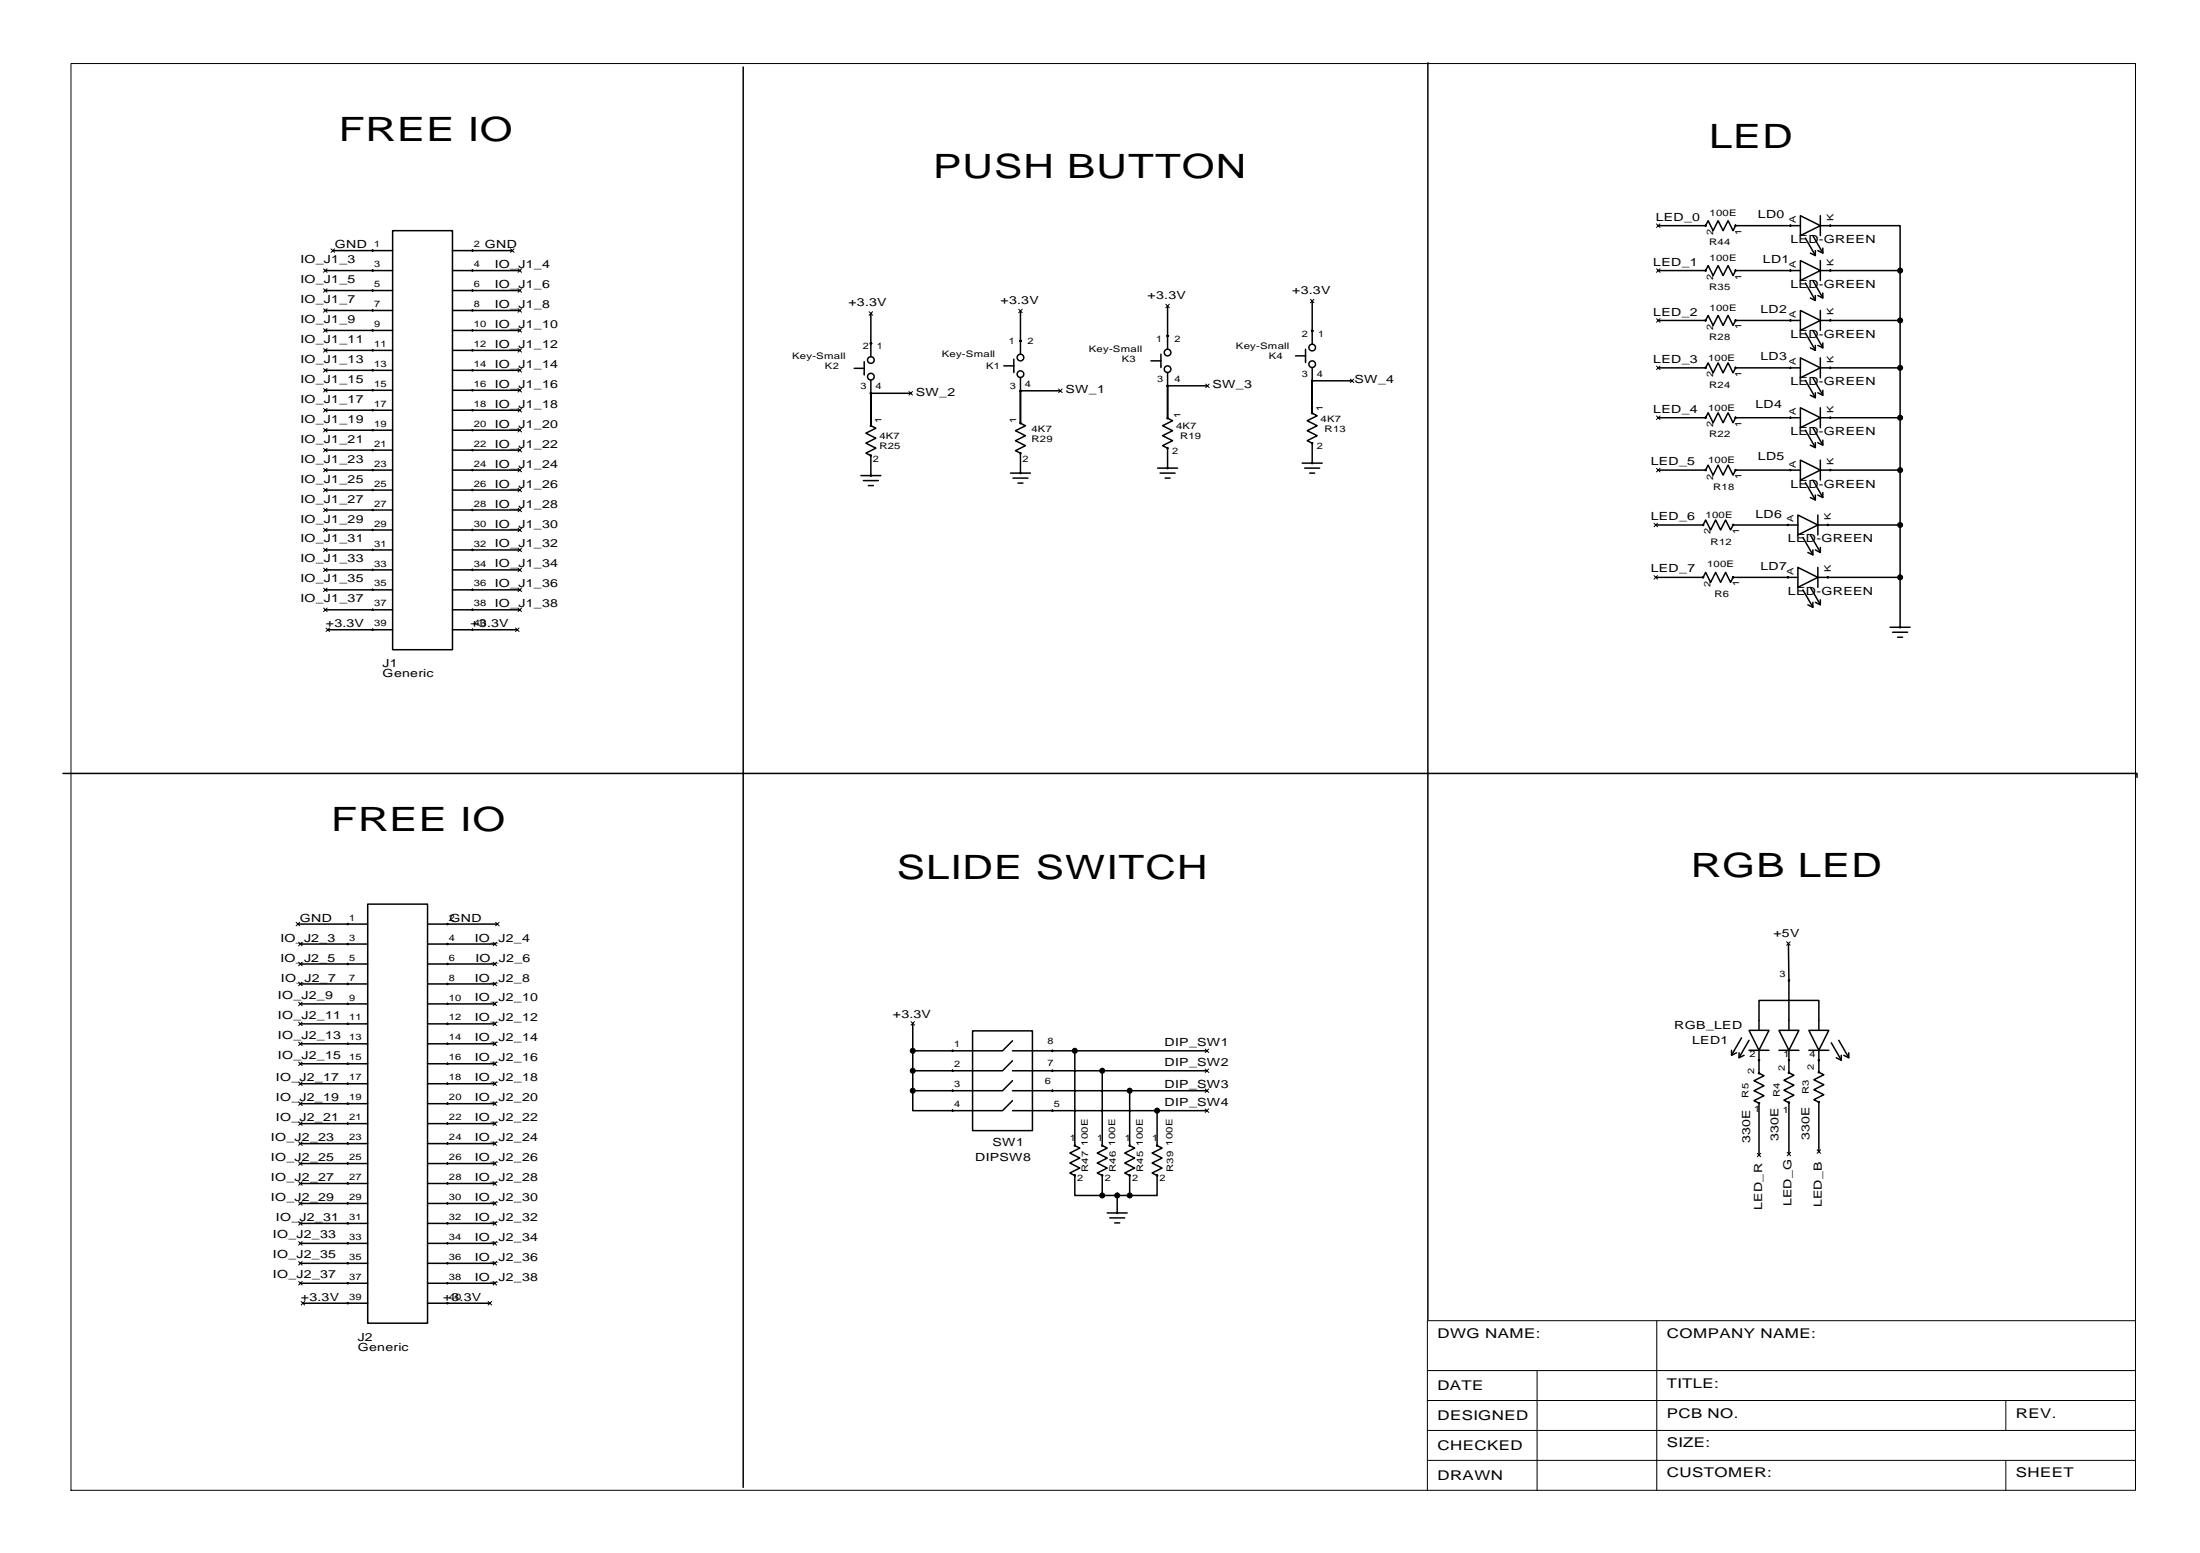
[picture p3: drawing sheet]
<svg xmlns="http://www.w3.org/2000/svg" width="560mm" height="395mm" viewBox="0 0 560 395" stroke-linecap="round" stroke-linejoin="round" font-family="sans-serif">
<g fill="none" stroke="#000" stroke-width=".38">
<path d="M189.3 17.1v361.5M363.8 16l-.2 320M100 58.7h15.2v106.7h-15.2zM422.3 57.4h12.1l.6-1.2 1.3 2.5 1.3-2.5 1.2 2.5 1.3-2.5 1.3 2.5 .6-1.3h16.5M458.5 54.9l5.1 2.5-5.1 2.6zM461.7 60l2.5 4.4M463.6 57.4h20.3v11.5M463.6 54.9v5.1M82.8 68.9h17.2M82.8 79h17.2M82.8 74h17.2M84.8 63.8h15.2"/>
<path d="M115.2 68.9h17.2M115.2 79h17.2M115.2 74h17.2M115.2 63.8h15.3M221.8 79.8v11M259.9 79.2v11M297.4 77.9v11M334.2 76.6v11M422.3 68.9h12.1l.6-1.3 1.3 2.5 1.3-2.5 1.2 2.5 1.3-2.5 1.3 2.5 .6-1.2h16.5M458.5 79l5.1 2.6-5.1 2.5zM458.5 66.3l5.1 2.6-5.1 2.5zM459.8 60.6l2.5 4.4"/>
<path d="M459.8 72.1l2.5 4.4M461.7 71.4l2.5 4.4M462.3 63.8v1.3l-1.2-.7M462.3 75.2v1.3l-1.2-.6M463.6 68.9h20.3M463.6 66.3v5.1M463.6 79v5.1M464.2 63.2v1.2l-1.2-.6M464.2 74.6v1.3l-1.2-.7M483.9 68.9v64.7M82.8 99.4h17.2M82.8 89.2h17.2"/>
<path d="M82.8 84.1h17.2M82.8 94.3h17.2M115.2 99.4h17.2M115.2 89.2h17.2M115.2 84.1h17.2M115.2 94.3h17.2M217.6 93.8h2.5M220.1 92.1v3.4M221.8 87.4h.1M221.8 96.7v11.7M255.7 93.1h2.5M258.2 91.4v3.4"/>
<path d="M259.9 86.8h.1M259.9 96.1v11.6l1.3 .7-2.6 1.2 2.6 1.3-2.6 1.3 2.6 1.3-2.6 1.2 1.3 .7v5M259.9 99.5h10.1M293.1 91.9h2.6M295.7 90.2v3.4M297.4 85.5h.1M297.4 94.8v11.7l1.2 .6-2.5 1.3 2.5 1.2-2.5 1.3 2.5 1.3-2.5 1.3 1.3 .6v5.1M297.4 98.2h10.1M329.9 90.6h2.6M332.5 88.9v3.4M334.2 84.2h.1M334.2 93.6v11.6l1.3 .6-2.6 1.3 2.6 1.3-2.6 1.2 2.6 1.3-2.6 1.3 1.3 .6v5.1"/>
<path d="M334.2 96.9h10.1M422.3 93.6h12.1l.6-1.2 1.3 2.5 1.3-2.5 1.2 2.5 1.3-2.5 1.3 2.5 .6-1.3h16.5M422.3 81.6h12.1l.6-1.3 1.3 2.5 1.3-2.5 1.2 2.5 1.3-2.5 1.3 2.5 .6-1.2h16.5M458.5 91.1l5.1 2.5-5.1 2.6zM459.8 84.8l2.5 4.4M459.8 96.8l2.5 4.4M461.7 84.1l2.5 4.4M461.7 96.2l2.5 4.4M462.3 87.9v1.3l-1.2-.6M462.3 100v1.3l-1.2-.7M463.6 93.6h20.3M463.6 81.6h20.3"/>
<path d="M463.6 91.1v5.1M464.2 87.3v1.3l-1.2-.7M464.2 99.4v1.2l-1.2-.6M82.8 114.6h17.2M82.8 119.7h17.2M82.8 109.5h17.2M82.8 104.4h17.2M115.2 114.6h17.2M115.2 119.7h17.2M115.2 109.5h17.2M115.2 104.4h17.2M221.8 108.4l1.3 .6-2.6 1.3 2.6 1.3-2.6 1.2 2.6 1.3-2.6 1.3 1.3 .6v5.1"/>
<path d="M231.9 100.1h-10.1v8.3M294.8 119.2h5.1M331.6 117.9h5.1M332.3 119.2h3.8M422.3 106.3h12.1l.6-1.2 1.3 2.5 1.3-2.5 1.2 2.5 1.3-2.5 1.3 2.5 .6-1.3h16.5M422.3 119.7h12.1l.6-1.3 1.3 2.5 1.3-2.5 1.2 2.5 1.3-2.5 1.3 2.5 .6-1.2h16.5M458.5 103.8l5.1 2.5-5.1 2.6zM458.5 117.1l5.1 2.6-5.1 2.5zM459.8 109.5l2.5 4.4M461.7 108.9l2.5 4.4M462.3 112.7v1.3l-1.2-.7M463.6 106.3h20.3"/>
<path d="M463.6 119.7h20.3M463.6 103.8v5.1M463.6 117.1v5.1M464.2 112.1v1.2l-1.2-.6M82.8 134.9h17.2M82.8 140h17.2M82.8 129.8h17.2M82.8 124.8h17.2M115.2 134.9h17.2M115.2 140h17.2M115.2 129.8h17.2M115.2 124.8h17.2"/>
<path d="M219.2 121.1h5.1M219.9 122.3h3.8M221.2 123.6h1.2M257.3 120.4h5.1M258 121.7h3.8M259.3 123h1.2M295.4 120.4h3.9M296.7 121.7h1.3M333.5 120.4h1.3M421.7 133.6h12.1l.6-1.2 1.3 2.5 1.2-2.5 1.3 2.5 1.3-2.5 1.2 2.5 .7-1.3h16.5M457.9 131.1l5.1 2.5-5.1 2.6zM459.2 136.8l2.5 4.4"/>
<path d="M459.8 122.9l2.5 4.4M461.1 136.2l2.5 4.4M461.7 140v1.3l-1.3-.7M461.7 122.2l2.5 4.4M462.3 126v1.3l-1.2-.6M463 133.6h20.9v13.4M463 131.1v5.1M463.6 139.4v1.2l-1.3-.6M464.2 125.4v1.3l-1.2-.7M82.8 155.2h17.2M82.8 145.1h17.2M82.8 150.2h17.2"/>
<path d="M115.2 155.2h17.2M115.2 145.1h17.2M115.2 150.2h17.2M421.7 147h12.1l.6-1.3 1.3 2.6 1.2-2.6 1.3 2.6 1.3-2.6 1.2 2.6 .7-1.3h16.5M457.9 144.4l5.1 2.6-5.1 2.5zM459.2 150.2l2.5 4.4M461.1 149.5l2.5 4.4M461.7 153.3v1.3l-1.3-.6M463 147h20.9M463 144.4v5.1M463.6 152.7v1.3l-1.3-.7M481.4 159.7h5.1"/>
<path d="M483.9 147v12.7M83.5 160.3h16.5M115.2 160.3h16.5M482 161h3.8M483.3 162.2h1.3M16 196.9h528.2v1M75.9 235.2h17.7M93.6 230.2h15.3v106.6h-15.3zM108.9 235.2h17.8M76.5 245.4h17.1M76.5 255.6h17.1M76.5 250.5h17.1"/>
<path d="M76.5 240.3h17.1M108.9 245.4h17.1M108.9 255.6h17.1M108.9 250.5h17.1M108.9 240.3h17.1M455.5 240.2l.1 22.1M76.5 275.9h17.1M76.5 260.6h17.1M76.5 265.7h17.1M76.5 270.8h17.1M108.9 275.9h17.1M108.9 260.6h17.1"/>
<path d="M108.9 265.7h17.1M108.9 270.8h17.1M232.5 277.7v5h22.8l2.6-2.5M232.5 260.5v17.2M247.7 262.4h15.2v25.4h-15.2zM257.9 265l-2.6 2.5h-22.8M257.9 270l-2.6 2.6h-22.8M257.9 275.1l-2.6 2.6h-22.8M257.9 272.6h49.5M257.9 277.7h49.5M257.9 267.5h49.5M273.7 267.5v24.1l1.3 .7-2.5 1.2 2.5 1.3-2.5 1.3 2.5 1.3-2.5 1.2 1.2 .7v5h7"/>
<path d="M280.7 272.6v19l1.3 .7-2.6 1.2 2.6 1.3-2.6 1.3 2.6 1.3-2.6 1.2 1.3 .7v5M287.7 277.7v13.9l1.3 .7-2.6 1.2 2.6 1.3-2.6 1.3 2.6 1.3-2.6 1.2 1.3 .7v5M441 267.4v1.3l1.3-.7M442.9 268v1.3l1.3-.6M443.5 264.2l-2.5 4.4M445.4 262.3h5.1l-2.5 5.1zM445.4 267.4h5.1M445.4 264.8l-2.5 4.4M448 267.4v5.8l1.2 .7-2.5 1.2 2.5 1.3-2.5 1.3 2.5 1.2-2.5 1.3 1.3 .6v13.3M448 262.3v-7.6h15.2v7.6M453.1 262.3h5l-2.5 5.1zM453.1 267.4h5"/>
<path d="M455.6 267.4v5.7l1.3 .6-2.6 1.3 2.6 1.3-2.6 1.2 2.6 1.3-2.6 1.3 1.3 .6v13.1M460.7 262.3h5.1l-2.6 5.1zM460.7 267.4h5.1M463.2 267.4v5.6l1.3 .6-2.6 1.3 2.6 1.2-2.6 1.3 2.6 1.3-2.6 1.3 1.3 .6v12.6M466.4 265.5l2.5 4.4M468.3 264.8l2.5 4.4M468.9 268.7v1.2l-1.2-.6M470.8 268v1.3l-1.2-.6M76.5 281h17.1M76.5 296.2h17.1M76.5 291.1h17.1M76.5 286h17.1"/>
<path d="M108.9 281h17.1M108.9 296.2h17.1M108.9 291.1h17.1M108.9 286h17.1M257.9 282.7h49.5M294.7 282.7v8.9l1.3 .7-2.6 1.2 2.6 1.3-2.6 1.3 2.6 1.3-2.6 1.2 1.3 .7v5h-7M76.5 316.5h17.1M76.5 301.3h17.1M76.5 306.4h17.1M76.5 311.4h17.1M108.9 316.5h17.1M108.9 301.3h17.1"/>
<path d="M108.9 306.4h17.1M108.9 311.4h17.1M280.7 304.3h7M282 308.8h5.1M282.6 310.1h3.8M283.9 311.3h1.3M284.5 304.3v4.5M76.5 326.7h17.1M76.5 321.6h17.1M77.1 331.8h16.5M108.9 326.7h17.1M108.9 321.6h17.1"/>
<path d="M108.9 331.8h15.9"/>
<circle cx="221.8" cy="91.7" r=".85"/>
<circle cx="221.8" cy="95.9" r=".85"/>
<circle cx="259.9" cy="95.3" r=".85"/>
<circle cx="259.9" cy="91" r=".85"/>
<circle cx="297.4" cy="94" r=".85"/>
<circle cx="297.4" cy="89.8" r=".85"/>
<circle cx="334.2" cy="88.5" r=".85"/>
<circle cx="334.2" cy="92.7" r=".85"/>
</g>
<g fill="none" stroke="#000" stroke-width=".25">
<path d="M18.1 16.2h525.8v363.2h-525.8zM421.9 57l.9 .9M422.8 57l-.9 .9M82.4 68.4l.9 .9M82.4 73.5l.9 .9M82.4 78.6l.9 .9M83.3 68.4l-.9 .9M83.3 73.5l-.9 .9M83.3 78.6l-.9 .9M84.3 63.4l.9 .8M85.2 63.4l-.9 .8M130 63.4l.9 .8"/>
<path d="M130.9 63.4l-.9 .8M131.9 78.6l.9 .9M131.9 73.5l.9 .9M131.9 68.4l.9 .9M132.8 78.6l-.9 .9M132.8 73.5l-.9 .9M132.8 68.4l-.9 .9M221.3 79.4l.9 .9M222.2 79.4l-.9 .9M259.4 78.7l.9 .9M260.3 78.7l-.9 .9M296.9 77.4l.9 .9"/>
<path d="M297.8 77.4l-.9 .9M333.7 76.2l.9 .9M334.6 76.2l-.9 .9M421.9 68.4l.9 .9M422.8 68.4l-.9 .9M82.4 83.7l.9 .9M82.4 88.8l.9 .8M82.4 98.9l.9 .9M82.4 93.8l.9 .9M83.3 83.7l-.9 .9M83.3 88.8l-.9 .8M83.3 98.9l-.9 .9"/>
<path d="M83.3 93.8l-.9 .9M131.9 98.9l.9 .9M131.9 83.7l.9 .9M131.9 93.8l.9 .9M131.9 88.8l.9 .8M132.8 98.9l-.9 .9M132.8 83.7l-.9 .9M132.8 93.8l-.9 .9M132.8 88.8l-.9 .8M231.5 99.7l.9 .9M232.4 99.7l-.9 .9M269.6 99l.9 .9"/>
<path d="M270.5 99l-.9 .9M307.1 97.8l.9 .9M308 97.8l-.9 .9M343.9 96.5l.9 .9M344.8 96.5l-.9 .9M421.9 93.2l.9 .9M421.9 81.1l.9 .9M422.8 93.2l-.9 .9M422.8 81.1l-.9 .9M82.4 109.1l.9 .9M82.4 104l.9 .9M82.4 119.2l.9 .9"/>
<path d="M82.4 114.2l.9 .8M83.3 109.1l-.9 .9M83.3 104l-.9 .9M83.3 119.2l-.9 .9M83.3 114.2l-.9 .8M131.9 104l.9 .9M131.9 119.2l.9 .9M131.9 114.2l.9 .8M131.9 109.1l.9 .9M132.8 104l-.9 .9M132.8 119.2l-.9 .9M132.8 114.2l-.9 .8"/>
<path d="M132.8 109.1l-.9 .9M421.9 105.9l.9 .9M421.9 119.2l.9 .9M422.8 105.9l-.9 .9M422.8 119.2l-.9 .9M82.4 139.6l.9 .8M82.4 134.5l.9 .9M82.4 129.4l.9 .9M82.4 124.3l.9 .9M83.3 139.6l-.9 .8M83.3 134.5l-.9 .9M83.3 129.4l-.9 .9"/>
<path d="M83.3 124.3l-.9 .9M131.9 139.6l.9 .8M131.9 134.5l.9 .9M131.9 129.4l.9 .9M131.9 124.3l.9 .9M132.8 139.6l-.9 .8M132.8 134.5l-.9 .9M132.8 129.4l-.9 .9M132.8 124.3l-.9 .9M421.2 133.2l.9 .9M422.1 133.2l-.9 .9M82.4 149.7l.9 .9"/>
<path d="M82.4 154.8l.9 .9M82.4 144.6l.9 .9M83 159.9l.9 .9M83.3 149.7l-.9 .9M83.3 154.8l-.9 .9M83.3 144.6l-.9 .9M83.9 159.9l-.9 .9M131.3 159.9l.9 .9M131.9 154.8l.9 .9M131.9 144.6l.9 .9M131.9 149.7l.9 .9M132.2 159.9l-.9 .9"/>
<path d="M132.8 154.8l-.9 .9M132.8 144.6l-.9 .9M132.8 149.7l-.9 .9M421.2 146.5l.9 .9M422.1 146.5l-.9 .9M75.4 234.8l.9 .9M76.1 239.9l.8 .9M76.3 234.8l-.9 .9M76.9 239.9l-.8 .9M125.6 239.9l.9 .9M126.2 234.8l.9 .9M126.5 239.9l-.9 .9"/>
<path d="M127.1 234.8l-.9 .9M455 239.8l.9 .9M455.9 239.8l-.9 .9M76.1 250l.8 .9M76.1 255.1l.8 .9M76.1 245l.8 .9M76.9 250l-.8 .9M76.9 255.1l-.8 .9M76.9 245l-.8 .9M125.6 245l.9 .9M125.6 255.1l.9 .9M125.6 250l.9 .9"/>
<path d="M126.5 245l-.9 .9M126.5 255.1l-.9 .9M126.5 250l-.9 .9M76.1 275.4l.8 .9M76.1 260.2l.8 .9M76.1 265.3l.8 .9M76.1 270.4l.8 .9M76.9 275.4l-.8 .9M76.9 260.2l-.8 .9M76.9 265.3l-.8 .9M76.9 270.4l-.8 .9M125.6 265.3l.9 .9"/>
<path d="M125.6 270.4l.9 .9M125.6 260.2l.9 .9M125.6 275.4l.9 .9M126.5 265.3l-.9 .9M126.5 270.4l-.9 .9M126.5 260.2l-.9 .9M126.5 275.4l-.9 .9M232 260.1l.9 .9M232.9 260.1l-.9 .9M306.9 267.1l.9 .9M306.9 277.2l.9 .9M306.9 272.1l.9 .9"/>
<path d="M307.8 267.1l-.9 .9M307.8 277.2l-.9 .9M307.8 272.1l-.9 .9M76.1 285.6l.8 .9M76.1 295.8l.8 .9M76.1 280.5l.8 .9M76.1 290.7l.8 .9M76.9 285.6l-.8 .9M76.9 295.8l-.8 .9M76.9 280.5l-.8 .9M76.9 290.7l-.8 .9M125.6 295.8l.9 .9"/>
<path d="M125.6 285.6l.9 .9M125.6 290.7l.9 .9M125.6 280.5l.9 .9M126.5 295.8l-.9 .9M126.5 285.6l-.9 .9M126.5 290.7l-.9 .9M126.5 280.5l-.9 .9M306.9 282.3l.9 .9M307.8 282.3l-.9 .9M447.5 293.6l.9 .9M448.4 293.6l-.9 .9M455.1 293.3l.9 .9"/>
<path d="M456 293.3l-.9 .9M462.8 292.7l.9 .9M463.7 292.7l-.9 .9M76.1 305.9l.8 .9M76.1 316.1l.8 .9M76.1 311l.8 .9M76.1 300.8l.8 .9M76.9 305.9l-.8 .9M76.9 316.1l-.8 .9M76.9 311l-.8 .9M76.9 300.8l-.8 .9M125.6 311l.9 .9"/>
<path d="M125.6 305.9l.9 .9M125.6 300.8l.9 .9M125.6 316.1l.9 .9M126.5 311l-.9 .9M126.5 305.9l-.9 .9M126.5 300.8l-.9 .9M126.5 316.1l-.9 .9M76.1 321.2l.8 .9M76.1 326.2l.8 .9M76.7 331.3l.9 .9M76.9 321.2l-.8 .9M76.9 326.2l-.8 .9"/>
<path d="M77.6 331.3l-.9 .9M124.3 331.3l.9 .9M125.2 331.3l-.9 .9M125.6 326.2l.9 .9M125.6 321.2l.9 .9M126.5 326.2l-.9 .9M126.5 321.2l-.9 .9M421.9 336.2v43.2M543.9 336.2h-180.4v43.2M363.5 348.9h180.4M363.5 356.5h180.4M391.5 348.9v30.5"/>
<path d="M510.8 356.5v7.7M363.5 364.2h180.4M363.5 371.8h180.4M510.8 371.8v7.6"/>
</g>
<g fill="#000" stroke="#000" stroke-width=".25">
<circle cx="434.4" cy="57.4" r=".19"/>
<circle cx="442" cy="57.4" r=".19"/>
<circle cx="456" cy="57.4" r=".19"/>
<circle cx="466.1" cy="57.4" r=".19"/>
<circle cx="94.9" cy="68.9" r=".19"/>
<circle cx="94.9" cy="79" r=".19"/>
<circle cx="94.9" cy="63.8" r=".19"/>
<circle cx="94.9" cy="74" r=".19"/>
<circle cx="120.3" cy="74" r=".19"/>
<circle cx="120.3" cy="63.8" r=".19"/>
<circle cx="120.3" cy="79" r=".19"/>
<circle cx="120.3" cy="68.9" r=".19"/>
<circle cx="434.4" cy="68.9" r=".19"/>
<circle cx="442" cy="68.9" r=".19"/>
<circle cx="456" cy="68.9" r=".19"/>
<circle cx="466.1" cy="68.9" r=".19"/>
<circle cx="483.9" cy="68.9" r=".64"/>
<circle cx="94.9" cy="99.4" r=".19"/>
<circle cx="94.9" cy="94.3" r=".19"/>
<circle cx="94.9" cy="84.1" r=".19"/>
<circle cx="94.9" cy="89.2" r=".19"/>
<circle cx="120.3" cy="99.4" r=".19"/>
<circle cx="120.3" cy="84.1" r=".19"/>
<circle cx="120.3" cy="89.2" r=".19"/>
<circle cx="120.3" cy="94.3" r=".19"/>
<circle cx="221.8" cy="87.4" r=".19"/>
<circle cx="259.9" cy="86.8" r=".19"/>
<circle cx="259.9" cy="99.5" r=".19"/>
<circle cx="297.4" cy="85.5" r=".19"/>
<circle cx="297.4" cy="98.2" r=".19"/>
<circle cx="334.2" cy="96.9" r=".19"/>
<circle cx="334.2" cy="84.2" r=".19"/>
<circle cx="434.4" cy="93.6" r=".19"/>
<circle cx="434.4" cy="81.6" r=".19"/>
<circle cx="442" cy="81.6" r=".19"/>
<circle cx="442" cy="93.6" r=".19"/>
<circle cx="456" cy="81.6" r=".19"/>
<circle cx="456" cy="93.6" r=".19"/>
<circle cx="466.1" cy="93.6" r=".19"/>
<circle cx="466.1" cy="81.6" r=".19"/>
<circle cx="483.9" cy="93.6" r=".64"/>
<circle cx="483.9" cy="81.6" r=".64"/>
<circle cx="94.9" cy="114.6" r=".19"/>
<circle cx="94.9" cy="119.7" r=".19"/>
<circle cx="94.9" cy="104.4" r=".19"/>
<circle cx="94.9" cy="109.5" r=".19"/>
<circle cx="120.3" cy="104.4" r=".19"/>
<circle cx="120.3" cy="109.5" r=".19"/>
<circle cx="120.3" cy="119.7" r=".19"/>
<circle cx="120.3" cy="114.6" r=".19"/>
<circle cx="221.8" cy="116" r=".19"/>
<circle cx="221.8" cy="100.1" r=".19"/>
<circle cx="221.8" cy="108.4" r=".19"/>
<circle cx="259.9" cy="115.4" r=".19"/>
<circle cx="259.9" cy="107.7" r=".19"/>
<circle cx="297.4" cy="106.5" r=".19"/>
<circle cx="297.4" cy="119.2" r=".19"/>
<circle cx="297.4" cy="114.1" r=".19"/>
<circle cx="334.2" cy="105.2" r=".19"/>
<circle cx="334.2" cy="112.8" r=".19"/>
<circle cx="334.2" cy="117.9" r=".19"/>
<circle cx="434.4" cy="106.3" r=".19"/>
<circle cx="434.4" cy="119.7" r=".19"/>
<circle cx="442" cy="106.3" r=".19"/>
<circle cx="442" cy="119.7" r=".19"/>
<circle cx="456" cy="106.3" r=".19"/>
<circle cx="456" cy="119.7" r=".19"/>
<circle cx="466.1" cy="106.3" r=".19"/>
<circle cx="466.1" cy="119.7" r=".19"/>
<circle cx="483.9" cy="106.3" r=".64"/>
<circle cx="483.9" cy="119.7" r=".64"/>
<circle cx="94.9" cy="129.8" r=".19"/>
<circle cx="94.9" cy="124.8" r=".19"/>
<circle cx="94.9" cy="134.9" r=".19"/>
<circle cx="94.9" cy="140" r=".19"/>
<circle cx="120.3" cy="134.9" r=".19"/>
<circle cx="120.3" cy="129.8" r=".19"/>
<circle cx="120.3" cy="140" r=".19"/>
<circle cx="120.3" cy="124.8" r=".19"/>
<circle cx="221.8" cy="121.1" r=".19"/>
<circle cx="259.9" cy="120.4" r=".19"/>
<circle cx="433.8" cy="133.6" r=".19"/>
<circle cx="441.4" cy="133.6" r=".19"/>
<circle cx="455.3" cy="133.6" r=".19"/>
<circle cx="465.5" cy="133.6" r=".19"/>
<circle cx="483.9" cy="133.6" r=".64"/>
<circle cx="94.9" cy="155.2" r=".19"/>
<circle cx="94.9" cy="150.2" r=".19"/>
<circle cx="94.9" cy="145.1" r=".19"/>
<circle cx="120.3" cy="150.2" r=".19"/>
<circle cx="120.3" cy="155.2" r=".19"/>
<circle cx="120.3" cy="145.1" r=".19"/>
<circle cx="433.8" cy="147" r=".19"/>
<circle cx="441.4" cy="147" r=".19"/>
<circle cx="455.3" cy="147" r=".19"/>
<circle cx="465.5" cy="147" r=".19"/>
<circle cx="483.9" cy="159.7" r=".19"/>
<circle cx="483.9" cy="147" r=".64"/>
<circle cx="94.9" cy="160.3" r=".19"/>
<circle cx="120.3" cy="160.3" r=".19"/>
<circle cx="88.6" cy="235.2" r=".19"/>
<circle cx="114" cy="235.2" r=".19"/>
<circle cx="88.6" cy="240.3" r=".19"/>
<circle cx="88.6" cy="245.4" r=".19"/>
<circle cx="88.6" cy="250.5" r=".19"/>
<circle cx="88.6" cy="255.6" r=".19"/>
<circle cx="114" cy="250.5" r=".19"/>
<circle cx="114" cy="245.4" r=".19"/>
<circle cx="114" cy="240.3" r=".19"/>
<circle cx="114" cy="255.6" r=".19"/>
<circle cx="455.6" cy="249.6" r=".19"/>
<circle cx="88.6" cy="275.9" r=".19"/>
<circle cx="88.6" cy="260.6" r=".19"/>
<circle cx="88.6" cy="265.7" r=".19"/>
<circle cx="88.6" cy="270.8" r=".19"/>
<circle cx="114" cy="265.7" r=".19"/>
<circle cx="114" cy="275.9" r=".19"/>
<circle cx="114" cy="260.6" r=".19"/>
<circle cx="114" cy="270.8" r=".19"/>
<circle cx="232.5" cy="277.7" r=".64"/>
<circle cx="232.5" cy="267.5" r=".64"/>
<circle cx="232.5" cy="272.6" r=".64"/>
<circle cx="242.6" cy="272.6" r=".19"/>
<circle cx="242.6" cy="277.7" r=".19"/>
<circle cx="242.6" cy="267.5" r=".19"/>
<circle cx="268" cy="272.6" r=".19"/>
<circle cx="268" cy="277.7" r=".19"/>
<circle cx="268" cy="267.5" r=".19"/>
<circle cx="273.7" cy="267.5" r=".64"/>
<circle cx="280.7" cy="272.6" r=".64"/>
<circle cx="287.7" cy="277.7" r=".64"/>
<circle cx="448" cy="273.2" r=".19"/>
<circle cx="448" cy="269.9" r=".19"/>
<circle cx="455.6" cy="273.1" r=".19"/>
<circle cx="455.6" cy="269.9" r=".19"/>
<circle cx="463.2" cy="269.9" r=".19"/>
<circle cx="463.2" cy="273" r=".19"/>
<circle cx="88.6" cy="281" r=".19"/>
<circle cx="88.6" cy="286" r=".19"/>
<circle cx="88.6" cy="291.1" r=".19"/>
<circle cx="88.6" cy="296.2" r=".19"/>
<circle cx="114" cy="286" r=".19"/>
<circle cx="114" cy="296.2" r=".19"/>
<circle cx="114" cy="281" r=".19"/>
<circle cx="114" cy="291.1" r=".19"/>
<circle cx="242.6" cy="282.7" r=".19"/>
<circle cx="268" cy="282.7" r=".19"/>
<circle cx="273.7" cy="299.3" r=".19"/>
<circle cx="273.7" cy="291.6" r=".19"/>
<circle cx="280.7" cy="291.6" r=".19"/>
<circle cx="280.7" cy="299.3" r=".19"/>
<circle cx="287.7" cy="299.3" r=".19"/>
<circle cx="287.7" cy="291.6" r=".19"/>
<circle cx="294.7" cy="291.6" r=".19"/>
<circle cx="294.7" cy="299.3" r=".19"/>
<circle cx="294.7" cy="282.7" r=".64"/>
<circle cx="448" cy="280.8" r=".19"/>
<circle cx="455.6" cy="280.7" r=".19"/>
<circle cx="463.2" cy="280.6" r=".19"/>
<circle cx="88.6" cy="316.5" r=".19"/>
<circle cx="88.6" cy="301.3" r=".19"/>
<circle cx="88.6" cy="306.4" r=".19"/>
<circle cx="88.6" cy="311.4" r=".19"/>
<circle cx="114" cy="306.4" r=".19"/>
<circle cx="114" cy="301.3" r=".19"/>
<circle cx="114" cy="316.5" r=".19"/>
<circle cx="114" cy="311.4" r=".19"/>
<circle cx="280.7" cy="304.3" r=".64"/>
<circle cx="284.5" cy="308.8" r=".19"/>
<circle cx="284.5" cy="304.3" r=".64"/>
<circle cx="287.7" cy="304.3" r=".64"/>
<circle cx="88.6" cy="321.6" r=".19"/>
<circle cx="88.6" cy="331.8" r=".19"/>
<circle cx="88.6" cy="326.7" r=".19"/>
<circle cx="114" cy="321.6" r=".19"/>
<circle cx="114" cy="326.7" r=".19"/>
<circle cx="114" cy="331.8" r=".19"/>
</g>
<g font-size="8.5">
<text x="86.3" y="36">FREE IO</text>
<text x="435.3" y="37.8">LED</text>
<text x="237.7" y="45.3">PUSH BUTTON</text>
<text x="84.4" y="211.5">FREE IO</text>
<text x="228.4" y="223.7">SLIDE SWITCH</text>
<text x="430.6" y="223.2">RGB LED</text>
</g>
<g font-size="3.4">
<text x="366.1" y="340.5">DWG NAME:</text>
<text x="424.5" y="340.5">COMPANY NAME:</text>
<text x="366.1" y="353.9">DATE</text>
<text x="424.5" y="353.2">TITLE:</text>
<text x="366.1" y="361.5">DESIGNED</text>
<text x="424.5" y="360.9">PCB NO.</text>
<text x="513.4" y="360.9">REV.</text>
<text x="366.1" y="369.1">CHECKED</text>
<text x="424.5" y="368.5">SIZE:</text>
<text x="366.1" y="376.7">DRAWN</text>
<text x="424.5" y="376.1">CUSTOMER:</text>
<text x="513.4" y="376.1">SHEET</text>
</g>
<g font-size="2.9">
<text x="421.7" y="56.2">LED_0</text>
<text x="447.7" y="55.6">LD0</text>
<text x="85.3" y="63.2">GND</text>
<text x="123.5" y="63.2">GND</text>
<text x="456" y="61.9">LED-GREEN</text>
<text x="76.5" y="67">IO_J1_3</text>
<text x="126" y="68.3">IO_J1_4</text>
<text x="421.1" y="67.6">LED_1</text>
<text x="449" y="67">LD1</text>
<text x="76.5" y="72.1">IO_J1_5</text>
<text x="76.5" y="77.1">IO_J1_7</text>
<text x="126" y="73.3">IO_J1_6</text>
<text x="216.1" y="77.9">+3.3V</text>
<text x="254.8" y="77.3">+3.3V</text>
<text x="292.3" y="76">+3.3V</text>
<text x="329.1" y="74.7">+3.3V</text>
<text x="456" y="73.3">LED-GREEN</text>
<text x="76.5" y="82.2">IO_J1_9</text>
<text x="126" y="78.4">IO_J1_8</text>
<text x="126" y="83.5">IO_J1_10</text>
<text x="421.1" y="80.3">LED_2</text>
<text x="448.4" y="79.7">LD2</text>
<text x="76.5" y="87.3">IO_J1_11</text>
<text x="126" y="88.6">IO_J1_12</text>
<text x="456" y="86">LED-GREEN</text>
<text x="76.5" y="92.4">IO_J1_13</text>
<text x="126" y="93.7">IO_J1_14</text>
<text x="421.1" y="92.4">LED_3</text>
<text x="448.4" y="91.7">LD3</text>
<text x="76.5" y="97.5">IO_J1_15</text>
<text x="126" y="98.7">IO_J1_16</text>
<text x="233.2" y="100.8">SW_2</text>
<text x="271.3" y="100.1">SW_1</text>
<text x="308.8" y="98.9">SW_3</text>
<text x="345" y="97.6">SW_4</text>
<text x="456" y="98.1">LED-GREEN</text>
<text x="76.5" y="107.6">IO_J1_19</text>
<text x="76.5" y="102.5">IO_J1_17</text>
<text x="126" y="103.8">IO_J1_18</text>
<text x="421.1" y="105.1">LED_4</text>
<text x="447.1" y="103.8">LD4</text>
<text x="76.5" y="112.7">IO_J1_21</text>
<text x="126" y="108.9">IO_J1_20</text>
<text x="126" y="114">IO_J1_22</text>
<text x="456" y="110.8">LED-GREEN</text>
<text x="76.5" y="117.8">IO_J1_23</text>
<text x="126" y="119.1">IO_J1_24</text>
<text x="420.4" y="118.4">LED_5</text>
<text x="447.7" y="117.1">LD5</text>
<text x="76.5" y="122.9">IO_J1_25</text>
<text x="126" y="124.1">IO_J1_26</text>
<text x="456" y="124.1">LED-GREEN</text>
<text x="76.5" y="127.9">IO_J1_27</text>
<text x="126" y="129.2">IO_J1_28</text>
<text x="447.1" y="131.8">LD6</text>
<text x="76.5" y="133">IO_J1_29</text>
<text x="126" y="134.3">IO_J1_30</text>
<text x="420.4" y="132.4">LED_6</text>
<text x="76.5" y="143.2">IO_J1_33</text>
<text x="76.5" y="138.1">IO_J1_31</text>
<text x="126" y="139.4">IO_J1_32</text>
<text x="455.3" y="138.1">LED-GREEN</text>
<text x="76.5" y="148.3">IO_J1_35</text>
<text x="126" y="144.5">IO_J1_34</text>
<text x="126" y="149.5">IO_J1_36</text>
<text x="420.4" y="145.7">LED_7</text>
<text x="448.4" y="145.1">LD7</text>
<text x="76.5" y="153.3">IO_J1_37</text>
<text x="126" y="154.6">IO_J1_38</text>
<text x="455.3" y="151.4">LED-GREEN</text>
<text x="83" y="159.7">+3.3V</text>
<text x="119.8" y="159.7">+3.3V</text>
<text x="97.5" y="169.9">J1</text>
<text x="97.5" y="172.4">Generic</text>
<text x="71.4" y="239.7">IO_J2_3</text>
<text x="76.4" y="234.6">GND</text>
<text x="114.5" y="234.6">GND</text>
<text x="120.9" y="239.7">IO_J2_4</text>
<text x="451.7" y="238.6">+5V</text>
<text x="71.4" y="244.8">IO_J2_5</text>
<text x="121.1" y="244.8">IO_J2_6</text>
<text x="71.5" y="249.9">IO_J2_7</text>
<text x="120.9" y="249.9">IO_J2_8</text>
<text x="70.8" y="254.3">IO_J2_9</text>
<text x="120.9" y="254.9">IO_J2_10</text>
<text x="70.8" y="259.4">IO_J2_11</text>
<text x="120.9" y="260">IO_J2_12</text>
<text x="227.4" y="259.3">+3.3V</text>
<text x="426.4" y="262.1">RGB_LED</text>
<text x="70.8" y="264.5">IO_J2_13</text>
<text x="70.8" y="269.5">IO_J2_15</text>
<text x="120.9" y="265.1">IO_J2_14</text>
<text x="296.6" y="266.2">DIP_SW1</text>
<text x="431" y="265.9">LED1</text>
<text x="70.3" y="275.3">IO_J2_17</text>
<text x="120.9" y="270.2">IO_J2_16</text>
<text x="120.9" y="275.3">IO_J2_18</text>
<text x="296.6" y="271.3">DIP_SW2</text>
<text x="70.3" y="280.3">IO_J2_19</text>
<text x="120.9" y="280.3">IO_J2_20</text>
<text x="296.6" y="277">DIP_SW3</text>
<text x="296.6" y="281.5">DIP_SW4</text>
<text x="70.3" y="285.4">IO_J2_21</text>
<text x="120.9" y="285.4">IO_J2_22</text>
<text x="69" y="290.5">IO_J2_23</text>
<text x="120.9" y="290.5">IO_J2_24</text>
<text x="252.8" y="291.6">SW1</text>
<text x="445.7" y="291" transform="rotate(-90 445.7 291)">330E</text>
<text x="452.9" y="290.5" transform="rotate(-90 452.9 290.5)">330E</text>
<text x="460.8" y="290.2" transform="rotate(-90 460.8 290.2)">330E</text>
<text x="69" y="295.6">IO_J2_25</text>
<text x="120.9" y="295.6">IO_J2_26</text>
<text x="248.3" y="295.5">DIPSW8</text>
<text x="69" y="300.7">IO_J2_27</text>
<text x="69" y="305.7">IO_J2_29</text>
<text x="120.9" y="300.7">IO_J2_28</text>
<text x="120.9" y="305.7">IO_J2_30</text>
<text x="70.3" y="310.8">IO_J2_31</text>
<text x="120.9" y="310.8">IO_J2_32</text>
<text x="448.7" y="308" transform="rotate(-90 448.7 308)">LED_R</text>
<text x="456.2" y="307.1" transform="rotate(-90 456.2 307.1)">LED_G</text>
<text x="464" y="307.4" transform="rotate(-90 464 307.4)">LED_B</text>
<text x="69.5" y="315.3">IO_J2_33</text>
<text x="120.9" y="315.9">IO_J2_34</text>
<text x="69.5" y="320.4">IO_J2_35</text>
<text x="120.9" y="321">IO_J2_36</text>
<text x="69.5" y="325.4">IO_J2_37</text>
<text x="120.9" y="326.1">IO_J2_38</text>
<text x="76.6" y="331.1">+3.3V</text>
<text x="112.8" y="331.1">+3.3V</text>
<text x="91.1" y="341.3">J2</text>
<text x="91.1" y="343.8">Generic</text>
</g>
<g font-size="2.3">
<text x="435.4" y="54.9">100E</text>
<text x="436.3" y="59.8" transform="rotate(-90 436.3 59.8)">2</text>
<text x="443.5" y="59.7" transform="rotate(-90 443.5 59.7)">1</text>
<text x="457.4" y="56.8" transform="rotate(-90 457.4 56.8)">A</text>
<text x="466.9" y="56.2" transform="rotate(-90 466.9 56.2)">K</text>
<text x="95.3" y="62.9">1</text>
<text x="120.7" y="62.9">2</text>
<text x="435.3" y="62.5">R44</text>
<text x="95.3" y="68">3</text>
<text x="120.7" y="68">4</text>
<text x="435.4" y="66.3">100E</text>
<text x="436.3" y="71.3" transform="rotate(-90 436.3 71.3)">2</text>
<text x="443.5" y="71.2" transform="rotate(-90 443.5 71.2)">1</text>
<text x="457.4" y="68.2" transform="rotate(-90 457.4 68.2)">A</text>
<text x="466.9" y="67.6" transform="rotate(-90 466.9 67.6)">K</text>
<text x="95.3" y="73.1">5</text>
<text x="120.7" y="73.1">6</text>
<text x="435.3" y="73.9">R35</text>
<text x="95.3" y="78.2">7</text>
<text x="95.3" y="83.3">9</text>
<text x="120.7" y="78.2">8</text>
<text x="120.7" y="83.3">10</text>
<text x="435.4" y="79">100E</text>
<text x="436.3" y="84" transform="rotate(-90 436.3 84)">2</text>
<text x="443.5" y="83.9" transform="rotate(-90 443.5 83.9)">1</text>
<text x="457.4" y="80.9" transform="rotate(-90 457.4 80.9)">A</text>
<text x="466.9" y="80.3" transform="rotate(-90 466.9 80.3)">K</text>
<text x="95.3" y="88.3">11</text>
<text x="120.7" y="88.3">12</text>
<text x="219.8" y="89">2</text>
<text x="223.3" y="89">1</text>
<text x="257" y="87.7">1</text>
<text x="261.7" y="87.7">2</text>
<text x="277.3" y="89.6">Key-Small</text>
<text x="294.4" y="87.1">1</text>
<text x="299.1" y="87.1">2</text>
<text x="314.8" y="89">Key-Small</text>
<text x="331.5" y="85.8">2</text>
<text x="335.7" y="85.8">1</text>
<text x="435.3" y="86.6">R28</text>
<text x="95.3" y="93.4">13</text>
<text x="120.7" y="93.4">14</text>
<text x="201.7" y="91.5">Key-Small</text>
<text x="210.1" y="94">K2</text>
<text x="239.8" y="90.9">Key-Small</text>
<text x="251.1" y="94">K1</text>
<text x="285.7" y="92.1">K3</text>
<text x="323.1" y="91.5">K4</text>
<text x="331.5" y="95.9">3</text>
<text x="335.3" y="95.9">4</text>
<text x="435" y="91.9">100E</text>
<text x="443.5" y="95.9" transform="rotate(-90 443.5 95.9)">1</text>
<text x="457.4" y="93" transform="rotate(-90 457.4 93)">A</text>
<text x="466.9" y="92.4" transform="rotate(-90 466.9 92.4)">K</text>
<text x="95.3" y="98.5">15</text>
<text x="120.7" y="98.5">16</text>
<text x="219.1" y="99.1">3</text>
<text x="222.9" y="99.1">4</text>
<text x="257.2" y="99.1">3</text>
<text x="261" y="98.5">4</text>
<text x="294.7" y="97.2">3</text>
<text x="299.1" y="97.2">4</text>
<text x="435.3" y="98.7">R24</text>
<text x="436.3" y="96" transform="rotate(-90 436.3 96)">2</text>
<text x="95.3" y="103.6">17</text>
<text x="120.7" y="103.6">18</text>
<text x="224.5" y="107.7" transform="rotate(-90 224.5 107.7)">1</text>
<text x="258.8" y="107.7" transform="rotate(-90 258.8 107.7)">1</text>
<text x="300.7" y="106.5" transform="rotate(-90 300.7 106.5)">1</text>
<text x="336.3" y="107.4">4K7</text>
<text x="336.9" y="104.6" transform="rotate(-90 336.9 104.6)">1</text>
<text x="435" y="104.6">100E</text>
<text x="457.4" y="105.7" transform="rotate(-90 457.4 105.7)">A</text>
<text x="466.9" y="105.1" transform="rotate(-90 466.9 105.1)">K</text>
<text x="95.3" y="108.7">19</text>
<text x="95.3" y="113.7">21</text>
<text x="120.7" y="108.7">20</text>
<text x="120.7" y="113.7">22</text>
<text x="223.9" y="111.8">4K7</text>
<text x="262.7" y="112.5">R29</text>
<text x="262.7" y="109.9">4K7</text>
<text x="299.5" y="109.3">4K7</text>
<text x="300.5" y="111.8">R19</text>
<text x="337.4" y="109.9">R13</text>
<text x="435.3" y="111.4">R22</text>
<text x="436.3" y="108.7" transform="rotate(-90 436.3 108.7)">2</text>
<text x="443.5" y="108.6" transform="rotate(-90 443.5 108.6)">1</text>
<text x="95.3" y="118.8">23</text>
<text x="120.7" y="118.8">24</text>
<text x="222.3" y="117.5">2</text>
<text x="223.9" y="114.4">R25</text>
<text x="260.4" y="117.5">2</text>
<text x="298.5" y="115.6">2</text>
<text x="335.3" y="114.4">2</text>
<text x="435" y="117.9">100E</text>
<text x="457.4" y="119" transform="rotate(-90 457.4 119)">A</text>
<text x="466.9" y="118.4" transform="rotate(-90 466.9 118.4)">K</text>
<text x="95.3" y="123.9">25</text>
<text x="120.7" y="123.9">26</text>
<text x="436.3" y="122.1" transform="rotate(-90 436.3 122.1)">2</text>
<text x="436.3" y="124.7">R18</text>
<text x="443.5" y="122" transform="rotate(-90 443.5 122)">1</text>
<text x="95.3" y="129">27</text>
<text x="120.7" y="129">28</text>
<text x="434.4" y="131.9">100E</text>
<text x="95.3" y="134.1">29</text>
<text x="120.7" y="134.1">30</text>
<text x="435.6" y="136" transform="rotate(-90 435.6 136)">2</text>
<text x="442.9" y="135.9" transform="rotate(-90 442.9 135.9)">1</text>
<text x="456.7" y="133" transform="rotate(-90 456.7 133)">A</text>
<text x="466.3" y="132.4" transform="rotate(-90 466.3 132.4)">K</text>
<text x="95.3" y="139.1">31</text>
<text x="120.7" y="139.1">32</text>
<text x="435.7" y="138.7">R12</text>
<text x="95.3" y="144.2">33</text>
<text x="95.3" y="149.3">35</text>
<text x="120.7" y="144.2">34</text>
<text x="120.7" y="149.3">36</text>
<text x="434.8" y="144.5">100E</text>
<text x="435.6" y="149.4" transform="rotate(-90 435.6 149.4)">2</text>
<text x="442.9" y="149.3" transform="rotate(-90 442.9 149.3)">1</text>
<text x="456.7" y="146.3" transform="rotate(-90 456.7 146.3)">A</text>
<text x="466.3" y="145.7" transform="rotate(-90 466.3 145.7)">K</text>
<text x="95.3" y="154.4">37</text>
<text x="120.7" y="154.4">38</text>
<text x="436.7" y="152">R6</text>
<text x="95.3" y="159.5">39</text>
<text x="120.7" y="159.5">40</text>
<text x="88.9" y="234.4">1</text>
<text x="88.9" y="239.5">3</text>
<text x="114.3" y="234.4">2</text>
<text x="114.3" y="239.5">4</text>
<text x="88.9" y="244.6">5</text>
<text x="114.3" y="244.6">6</text>
<text x="88.9" y="249.6">7</text>
<text x="114.3" y="249.6">8</text>
<text x="453.2" y="248.7">3</text>
<text x="88.9" y="254.7">9</text>
<text x="114.3" y="254.7">10</text>
<text x="88.9" y="259.8">11</text>
<text x="114.3" y="259.8">12</text>
<text x="88.9" y="264.9">13</text>
<text x="88.9" y="270">15</text>
<text x="114.3" y="264.9">14</text>
<text x="114.3" y="270">16</text>
<text x="243" y="266.7">1</text>
<text x="266.7" y="265.7">8</text>
<text x="445.6" y="269.1">2</text>
<text x="454.2" y="269.1">1</text>
<text x="460.8" y="269.1">4</text>
<text x="88.9" y="275">17</text>
<text x="114.3" y="275">18</text>
<text x="243" y="271.7">2</text>
<text x="266.1" y="275.9">6</text>
<text x="266.7" y="271.5">7</text>
<text x="446.7" y="273.5" transform="rotate(-90 446.7 273.5)">2</text>
<text x="454.6" y="272.6" transform="rotate(-90 454.6 272.6)">2</text>
<text x="462" y="272.5" transform="rotate(-90 462 272.5)">2</text>
<text x="88.9" y="280.1">19</text>
<text x="114.3" y="280.1">20</text>
<text x="243" y="276.8">3</text>
<text x="243" y="281.9">4</text>
<text x="268.4" y="281.9">5</text>
<text x="445.3" y="279.4" transform="rotate(-90 445.3 279.4)">R5</text>
<text x="453.3" y="279.3" transform="rotate(-90 453.3 279.3)">R4</text>
<text x="460.7" y="278.6" transform="rotate(-90 460.7 278.6)">R3</text>
<text x="88.9" y="285.2">21</text>
<text x="114.3" y="285.2">22</text>
<text x="446.7" y="283.1">1</text>
<text x="454.1" y="283.3">1</text>
<text x="88.9" y="290.3">23</text>
<text x="114.3" y="290.3">24</text>
<text x="272.5" y="290.5">1</text>
<text x="277" y="291.6" transform="rotate(-90 277 291.6)">100E</text>
<text x="279.4" y="290.5">1</text>
<text x="284" y="291.6" transform="rotate(-90 284 291.6)">100E</text>
<text x="286.4" y="290.5">1</text>
<text x="291" y="291.6" transform="rotate(-90 291 291.6)">100E</text>
<text x="293.4" y="290.5">1</text>
<text x="298.6" y="291.6" transform="rotate(-90 298.6 291.6)">100E</text>
<text x="88.9" y="295.4">25</text>
<text x="114.3" y="295.4">26</text>
<text x="277.2" y="298.4" transform="rotate(-90 277.2 298.4)">R47</text>
<text x="284.2" y="298.4" transform="rotate(-90 284.2 298.4)">R46</text>
<text x="291.1" y="298.4" transform="rotate(-90 291.1 298.4)">R45</text>
<text x="298.8" y="298.4" transform="rotate(-90 298.8 298.4)">R39</text>
<text x="88.9" y="300.4">27</text>
<text x="88.9" y="305.5">29</text>
<text x="114.3" y="300.4">28</text>
<text x="114.3" y="305.5">30</text>
<text x="274.4" y="300.7">2</text>
<text x="281.4" y="300.7">2</text>
<text x="288.3" y="300.7">2</text>
<text x="295.3" y="300.7">2</text>
<text x="88.9" y="310.6">31</text>
<text x="114.3" y="310.6">32</text>
<text x="88.9" y="315.7">33</text>
<text x="114.3" y="315.7">34</text>
<text x="88.9" y="320.8">35</text>
<text x="114.3" y="320.8">36</text>
<text x="88.9" y="325.8">37</text>
<text x="114.3" y="325.8">38</text>
<text x="88.9" y="330.9">39</text>
<text x="114.3" y="330.9">40</text>
</g>
</svg>
